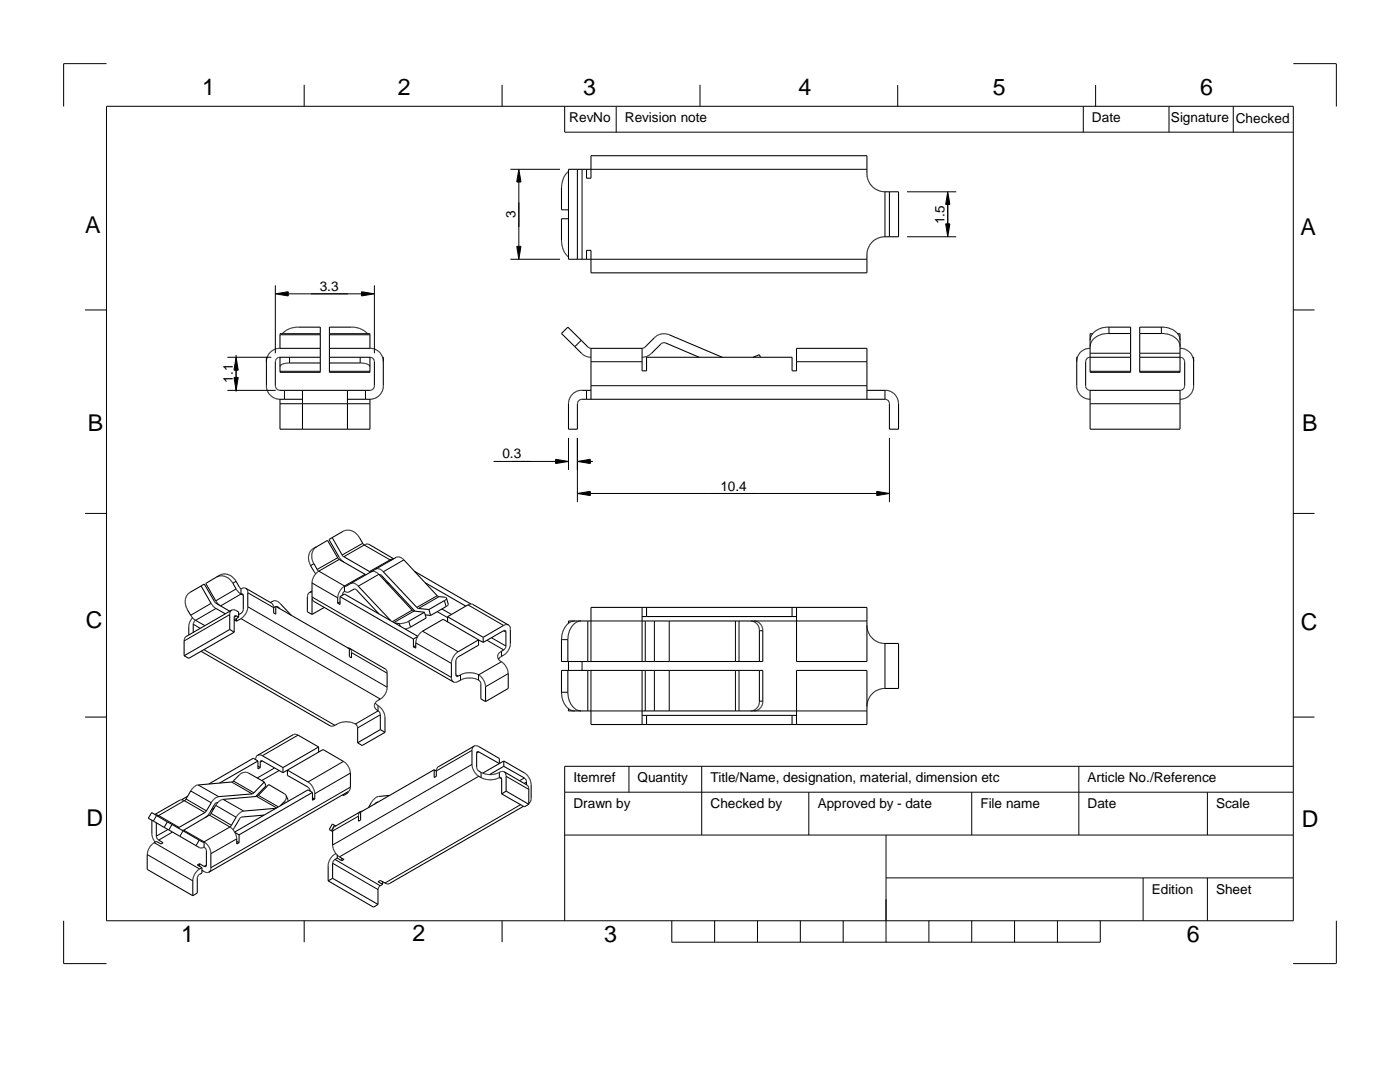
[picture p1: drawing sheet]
<svg xmlns="http://www.w3.org/2000/svg" width="279mm" height="216mm" viewBox="0 0 279 216" stroke-linecap="round" stroke-linejoin="round" font-family="sans-serif">
<g fill="none" stroke="#000" stroke-width=".21">
<path d="M113.5 34.2a4.3 4.3 0 0 0-1.4 3.1v4.6h1.4M115.2 33.8v17.9M117.1 33.8v1.8h.8v-4.5h55.1v3.9a3.7 3.7 0 0 0 3.4 3.3h2.9v8.9h-3a3.7 3.7 0 0 0-3.3 3.3v3.9h-55.1v-4.4h-.8v1.7M117.9 33.8h-4.4v17.9h4.4M177.5 38.3v8.9M113.5 43.6h-1.4v5.3a3.8 3.8 0 0 0 1.4 2.4M53.3 71.3h-.1v6l.4 1.2 .8 .7 1 .4 5 .1M55.1 77.4h.1M55.1 71.7h.1M55.2 77.5v.1M55.4 77.8h.1M55.5 71.4l-.5 .4-.1 .3v4.9l.3 .5"/>
<path d="M55.5 71.4h-.1M55.5 77.8l.1 .1M55.9 79.7v5.9h17.9v-5.9M55.9 71.3h.1M56.1 72.8h.1M56.3 66.6l.8-.7 1.6-.6h5.2v9h-8v-3M60.4 77.9v7.7M63.9 69.5l-8.9 .1-.7 .4-.6 .5-.5 1.3M63.9 66.6h-8v2.9M63.9 71.3l-8.4 .1M63.9 72.4h-6.6l-.8 .2-.6 .4M65.7 69.5l8.9 .1 1.3 .8 .5 .8 .1 .6"/>
<path d="M65.7 66.6h8.1v2.9M65.7 71.3h8.3l.4 .2M65.7 72.4h6.7l.9 .2 .5 .5M69.3 77.9v7.7M73.3 66.6l-.7-.7-1.6-.6h-5.3v9h8.1v-3M73.7 72.9h.1M73.7 71.3l.1 .1M74.1 77.8v.1M74.3 71.4h.1M74.4 71.5h.1M74.5 71.5v.1M74.5 71.7l.2 .4v5l-.1 .4-.4 .3-18.4 .1-.6-.3"/>
<path d="M74.5 71.6v.1M76.4 71.3h.1v6l-.2 .7-.4 .7-.8 .7-1.1 .3h-4.7M115.7 79.8h.1M116.9 71.1h.1M117.1 77.9v1.8M117.6 69.4l.1 .1M117.9 69.5v10.2M117.9 77.9h-2.2l-.6 .2-.7 .4-.7 .8-.2 1v5.3h1.7l.1-5.3 .4-.5 .3-.1h60.8l.5 .3M128.1 69.5v4.5h.9v-2.7h29.1v2.7h.9v-4.5h14v10.2M128.4 69.4v.1M128.7 69.3l-.5 .2-10.6-.1-4.3-4.1-1.2 1.2 4.2 4.2 .8 .5 .8 .1M128.7 69.3h.1"/>
<path d="M128.7 69.3l2.5-2.4 1-.3h.6l.6 .1 10.7 4.6M129.2 71.1h-.1M132 68.5l-2.5 2.4-.5 .3-.9 .1M132 68.5h.1M132 68.5l.4-.1h.4l6.7 2.9M132.1 68.5h.1M150.3 71.3l1.3-.5 .2 .5M173 77.9h4.1l1 .4 .6 .5 .5 .8 .1 .8v5.2h-1.8v-5.2l-.2-.3M177.1 79.8h.1M215 71.3h-.1v6l.1 .6 .9 1.2 .7 .4 1 .2M216.7 77.2h.1M216.7 72h.1"/>
<path d="M216.8 71.7l-.1 .2v5.4l.5 .5 .3 .1M216.8 71.6v.1M216.9 71.5l-.1 .1M216.9 71.5h.1M217 77.7h.1M217.1 71.4h.1M217.3 77.8v.1M217.6 69.5l-1 .1-.8 .5-.6 .7-.3 1M217.6 77.9v7.7h17.9v-7.7M217.6 66.6h.5l.9-.8 1.2-.4 5.4-.1v9h-8zM218.1 66.6l-.4 .5-.1 .7M225.6 66.5h-4.8l-1.1 .3-.7 .3-.9 .6-.4 .7-.1 .6"/>
<path d="M225.6 71.3h-8.2l-.4 .2M227.5 66.5l5.4 .1 .9 .3 .9 .6 .5 .7 .3 .6M227.5 65.3l5.4 .1 1.2 .4 .9 .8h.5v7.7h-8zM227.5 71.3h8.2l.3 .1 .4 .7v4.9l-.1 .4-.3 .4M235 66.6l.5 1M235.5 69.5l.8 .1 .9 .5 .7 .7 .3 .8M235.9 77.8l-18.4 .1M235.9 71.4h.1M235.9 77.8l-.1 .1M235.9 77.8h.1M236.2 77.5v.1M236.3 77.3h.1"/>
<path d="M238 71.3h.2v6.3l-.5 .9-.5 .6-1 .5-.7 .1M238.2 71.7v.1M115.3 80.5l-.1 .1M177.3 80v.1M40.1 116.9l2 3.5 .6 .7M40.1 116.9l.7-.4 2 3.6 1.2 .8M40.1 116.9l-2.5 1.5-.3 .5-.3 .6v.8l.2 .9 1.3 2.1M43.2 115.1a2.34 2.34 0 0 1 2.4 .3l.8 .8 1.2 2M43.2 115.1l-2.1 1.3 2.3 4M43.2 115.1l.7-.3a2.22 2.22 0 0 1 2.5 .3l.6 .7 .8 1.4M47.3 117.7v.1M47.3 117.9h.1"/>
<path d="M47.5 118v.1M47.6 118.2h.1M47.7 118.2l.2 .2M47.8 117.2a.4 .4 0 0 0 .3 .3 .4 .4 0 0 0 .4-.2h.5l.4 .4M47.8 117.2h.1M47.9 118.4h.1M47.9 117.3h.1M47.9 118.4l.1 .1h.4l.2 .2v3l-.3 .5-.7 .4M48.1 117.5v1M48.5 118.6h.1M49 117.4h.1M49.1 117.4l5.3 3.1"/>
<path d="M49.2 117.5h.1M49.3 117.6h.1M49.4 117.8v3.6l-.1 .5-.4 .7-.6 .7-1.1 .7M49.4 117.7v.1M55.3 120l.2 .1M61.6 118.4h.1M61.6 118.4l-.3 .6v3.1l1 .5M62.3 118.2l-.7 .1M62.3 119.4l.1 .4M62.3 117.9l-.5 .3M62.4 119.8h.1M62.5 119.8l28 16.3"/>
<path d="M62.5 115.3l-.2 .7v6.6M62.5 115.2v.1M62.7 114.1h.1M63 114.5l-.5 .7M63.2 109.1l-.6 .3a2.51 2.51 0 0 0-.6 3.5l1 1.6M63.2 109.1l-.6 .5-.4 .9 .1 1.1 .3 .8 .8 1.4 .2 .2-.6 .5M63.2 109.1l2.2-1.3 2 3.5 .3 .3M66.3 107.3l2.4-1.4 1.1-.1 1 .4 .7 .6 1 1.7M66.3 107.3l-.6 .4 2.3 4M66.3 107.3l2 3.4M67.5 118.6h.1M67.7 111.6l5.2 3h.3"/>
<path d="M67.7 111.2h.1M67.7 111.6h.1M67.9 119v1.6l-.5-.2M67.9 119l14.6 8.5M67.9 119l.8-.5 14.7 8.5M68 111.7h.1M68.1 111.7l.5 .4M68.3 110.7l.3 .4M68.3 110.8h.1M68.3 111.9h.1M68.5 111l.1 .1M68.6 118.1h.1"/>
<path d="M68.6 118.1l-.3 .7M68.6 112.1h.1M68.6 111.1l5.1 3h.4M68.7 116.9v1.1M68.7 118l-.1 .1M68.7 118l.2 .1M68.7 116.9l-.3 .4a2.9 2.9 0 0 0-1 1.8v1.3M68.8 118l.8 .2 1.1-.7 .3 .1 4.6 4.9M70 116.4h.7l.5 .3 6.7 7.1M70 116.4l-1 .6-.3-.1M70.3 116.3l-.1 .1M70.5 116.3v.1"/>
<path d="M70.8 116.5h.1M71 116.5h.1M72.5 108.5l.1 .2 1-.1 5 2.9M72.5 108.6h.1M72.7 108.7h.1M73.2 108.5v.1M73.4 108.5v.1M74.1 114.1l.6-.1 .3 .2M74.1 114.1l-4.1 2.3M75 113.5l-.9 .6M75 113.5h.1M75 114.2h.1"/>
<path d="M75.1 113.5h.4l.4 .1M75.1 114.2l.5 .4 6.7 7.2M75.6 114.7l.5 .1 6.7 7.2M75.8 113.5v.1M75.9 113.6l.6 .5 6.7 7.2 2.4 .3M75.9 113.6h.1M76 114.7h.1M76.1 114.8h.1M76.2 113.8h.1M78 111.6h.1M78.5 111.5l-.6 .2h.2M80 111.3h.1"/>
<path d="M80.3 111.5h.1M80.3 111.5l-.6-.4-.6 .1-4.1 2.3M80.3 111.5l7 7.4M82.7 114l11.3 6.5M84.9 116.3l8.1 4.6M87.3 118.9h.1M87.3 118.9l1.8 .4v.3l-.4 .2M88.7 119.8h.1M88.7 119.8l-3.1 1.8M88.9 119.7v.1M89 119.6h.1M89.1 119.4l.4 1.1-.2 .4"/>
<path d="M37 127.1l-.3 .6v3.2M37 127.1h.1M37.8 124.2l-.1 .5v2M37.8 124.2h.1M38.1 122.9h.1M38.2 123.5v.1M38.4 123.3v.1M38.4 123.4l-.6 .8M38.4 123.2v.1M38.5 123.4l.4 .3M38.5 123.3v.1M38.7 124.2h.1"/>
<path d="M38.7 124.1h.1M38.9 123.7h.1M39 123.7l-.4 .7v1.8M40.1 130l25.9 14.9h.6l1.3-.7 1-.2 1.5 .2 .6 .3 .3 .4M42.2 120.5h.1M42.3 120.6v.1M42.4 120.8h.1M42.7 121.2l.2 .1M42.7 121.1v.1M42.9 121.3h.1M42.9 121.3l2.1 1.2M43.2 120.1h.1"/>
<path d="M43.4 120.4h.1M43.5 120.4l.1 .1M43.6 120.6l.4 .3M43.6 120.5v.1M43.9 120.8l.1 .1M44 120.9l1.8 1.1M45.8 125.6l-9.1 5.3M45.8 125.6l.9 .6M46 122l-.1 .1M46 121.9v.1M46.2 121.8l-.4 .5v3.3M46.2 121.8l-9.2 5.3"/>
<path d="M46.2 121.8h.1M46.3 121.8l.6-.1 .7 .4v1M46.4 121.7h.1M46.7 126.2l-9 5.2-1-.5M46.7 121.7h.1M46.8 122.9h.1M47.2 123.4v.6M47.6 123.1l-.5-.2h-.2l-.2 .1v3.2M47.6 123.1l-.9 .6 .5 .3M48.2 122.3h.1M48.5 121.9h.1M54.3 120.5h.1"/>
<path d="M54.4 120.6l.2 .5v1.2l.4 .3v-1.6M54.4 120.5v.1M55 121l14.7 8.5v1.5l.4 .3v-1.4l-.3-.5M55 121l-.4 .2M55.2 121l.3 .1M55.4 120l-.6-.2-.8 .4M55.5 120.1h.1M55.5 121.1l.3 .3M55.5 120.1l2.6 2.7M55.5 121.1v.1M55.6 120.2h.1M64.7 121.2l-2.4 1.4"/>
<path d="M67.9 120.1l-.5 .3M69.4 129.3l.4 .1M69.8 129.4l7.3 4.3M70.1 129.7h.1M75.3 139.8h.1M77.1 133.7h.1M77.1 133.7l.1 3.9M77.2 137.6l-.2 .7-.5 .7-1.5 1.1M77.2 137.6h.1M77.2 134h.1M81.2 124.2l-1 .2-1.4-.1M81.4 124h.1"/>
<path d="M81.5 125.3h.1M82.3 121.8h.1M82.3 121.8l.2 .1 2.2 .3M82.5 127.5v1.6M83 128.8l-.5 .3M83.3 127l-.8 .5M83.4 127l-.4 1.1v1.2l-.5-.2M83.4 127l.5-.7 .4-.4 4.1-2.3 7.1 4.1M83.4 121.4h.1M84.7 122.2l-3.6 2M84.7 122.2l.3 1.1-3.1 1.9-1 .3M84.8 122.7l1.1 .1"/>
<path d="M85.6 121.6l.3 1.2M89.2 120.9h.1M89.2 120.9l-3.3 1.9M89.3 123.1l7.1 4.1M89.3 123.1v1M90.1 135.5h.1M90.3 135.9h.1M90.4 136h.1M91.3 131.1v.1M93.5 120.6h.1M93.8 120.5v.1M94.2 120.5l.1 .1"/>
<path d="M94.3 120.6h-.7l-4.3 2.5M94.3 120.6l7.2 4.1M95.5 127.7v1l-4.1 2.4-.3 .3-.1 .4v2.9l.1 .3h.2l1.4-.7h1.6a2.69 2.69 0 0 1 2.3 1.5l.3 1.1v3.1M95.5 127.7l-4.2 2.4-.7 .8-.5 1.2v3.5l.2 .3M95.5 127.7l.9 .5M95.7 135.8h.1M95.8 135.9l-.9-.5-1.2-.1-1.3 .2-1.3 .6h-.5l-.3-.2M95.8 135.9l.2 .4v3.1l.9 .6M95.8 135.9h.1M95.9 136.1h.1M96.4 128.2l4.1-2.4 .4 .1 .1 3.2-.4 .6-1.1 .7-.1 .3v.7M96.4 127.2v1"/>
<path d="M99.3 131.2h.1M99.4 130.8h-.1M99.4 130.6h.1M99.4 131.4h.1M99.4 131.4v.1M99.5 131.5l1.3 1.1 .5 1 .1 .7v3.1l-4.5 2.6M99.6 131.4h.1M99.6 131.6v.1M99.7 131.8h.1M99.9 131.1l-.5 .4M99.9 131.1h.1M100 132h.1"/>
<path d="M100.7 124.7l-4.3 2.5M101.5 124.7l-.6-.1-.3 .2M101.5 124.7l.3 .3M101.8 125.1l.1 3.6a2.93 2.93 0 0 1-1.4 2l-.6 .4M101.8 125v.1M101.8 125.2h.1M113.3 133.8v4.5a3.5 3.5 0 0 0 2.4 3.6M113.5 132v1.8M114.5 123.9l-.1 .1M115.5 124l-.6 .2-.7 .7-.5 .7-.3 1.1-.1 5.3M115.7 123.9v.1M128.1 121.2v2.7l22.6 .1a1.93 1.93 0 0 1 1.5 1.5v6.5h-40.1v-5.3l.4-1.1 .4-.7 .7-.7 .7-.2"/>
<path d="M128.1 123h30.9M129 121.2v1.8M150 123.9l.1 .1M150.2 124a1.78 1.78 0 0 1 1.4 1.5v6.5M151.6 133.8v6.5a2.12 2.12 0 0 1-1.1 1.4l-.5 .2M158.1 121.2v1.8M159 121.2v10.8h14v-10.8h-55.1v2.7h-4.4v.5M173 125.1l.6 1.6 1.1 1.1 1.6 .6h3v9h-3l-1.6 .5-1.1 1.1-.6 1.7M35.9 159.6v.1M36.5 159.6l.1 .1M37 159.6v.1M37 159.6h.1"/>
<path d="M37.5 158.9l-1.3 .7M38.9 156.8h.1M39.2 156.7h.1M43.1 159.2h.1M43.3 159.1l-.4 .2-.6 .6-1.2 2M43.8 159.9h.1M44.1 159.6h.1M46.4 156h.1M46.5 155.9h.1M48.2 154.3l-1.9 1.7-7.1 .7-1.1 .9-1.2 2.2-.9-.2-5.1 2.9M48.2 154.3h.1M48.2 154.3l.6-.2h.6l3.3 1.9"/>
<path d="M49.4 154.2h.1M50.6 158.2v.1M51.3 150.8h.1M51.4 150.7h.1M51.4 158.8v.1M51.4 150.7h.8l4.3 2.5M51.4 150.7l-.3 .3-.1 .6M51.5 151.8l-7.7 4.5M51.5 151.8v1.6l.4-.2M51.5 151.8l-1-.5-8.8 5.1M51.5 152.9l.4 .3M51.5 158.7h.1"/>
<path d="M51.9 153.2v-1.3l.3-.1 4.3 2.4M52 151.8v.1M52.2 150.7h.1M52.7 156l-2.3 2.4-6.8 .6-.4 .1M52.7 156l.4 .8-2 2.1M56.5 153.2v1M56.9 158.5h.1M57 159.7l-1.1 1.1M57 159.6l.1-.9 .4 1.2M57 158.5v.1M57 159.6v.1M57.1 158.8l-.2-.4-3.3-1.9-2.3 2.4-6.9 .6-1 .6"/>
<path d="M57.1 159.3h.1M57.4 153.7l7.1-4.1 4 2.3a3.2 3.2 0 0 1 1.4 2.4v2.8l-.1 .6M57.4 153.7v1l4.1 2.4 .3 .4 .1 .4M57.4 153.7l4.5 2.7 .8 1.2 .1 1.8M57.4 153.7l-.9 .5M58.5 146.6l-7.1 4.1M58.5 146.6h.1M58.5 146.6h.8l4.3 2.5M58.7 146.5l-.1 .1M59.1 146.5v.1M61.8 157.4h.1M61.8 157.6h.1"/>
<path d="M62.4 158.1v1.6l.4-.3M62.4 158.1l-.9-.5-14.7 8.4M62.4 158.1l-14.7 8.5M62.4 159.2l.4 .2M62.6 157.4v.1M62.7 157.8v.1M63.6 149.1v1M63.6 149.1l-7.1 4.1M66 144.9h.1M66.5 144.9h-.1M68.4 158.6l.1 .1M68.5 158.5v.2"/>
<path d="M69.5 158v.2l-1 .5M69.7 157.8l-28 16.2M69.7 157.8h.1M69.8 157.7h.1M69.8 157.7l-.1 .1M69.8 157.6h.1M71.3 144.9l.1 3.3M71.3 144.9h.1M74.7 141l.1 .1M74.8 140.5l-.1 .1M74.8 140.4v.7l.2 .4M74.8 140.4h.1"/>
<path d="M74.8 140.3h.1M74.9 140.3l1.3 1.1 .5 1 .1 .7v3M74.9 159.2h.1M75 140.4h.1M75 140.1h.1M75 141.5h.1M75 140.1l-.2 .3M75 140.5h.1M75.1 141.5l.8 .8M75.1 159h.1M75.3 141.7h.1M75.3 140.7h.1"/>
<path d="M75.6 141.9h.1M75.8 142.2l.1 3.4M75.9 145.6l.9 .5M75.9 145.6l-4.5 2.6M76.8 146.1l-4.5 2.7-.9-.6M77.8 158.7l-2.3 .2-.4 .2-.8 .7-.8 1.4M86.7 153.6l-14.7 8.5v1.5l-.5 .3v-1.4l.5-.5M86.7 153.6l.4 .2M87.3 153.1h.1M94.3 149.2h.1M94.6 148.9l-.4 .7v3.1l.1 .6 .8 1.3 1.3 .8a3.9 3.9 0 0 0 2.8 0l.5-.3 .3 .1M94.6 148.9h.1"/>
<path d="M94.6 148.9h.9l4.2 2.4v1.1M94.6 148.9l-7.2 4.1-.3 .8v1.1l-.4 .3v-1.6M95.1 150.1h.1M95.1 153.2l.1 .1M95.2 153.4v.1M95.2 153.5l1.2 .8M95.2 153.5h.1M95.5 153.8h.1M99.7 152.4l-4.4-2.5-.1 .1v3.5M99.7 152.4l-3.3 1.9M99.7 154.1h.1M100 155.2l.1 3.2"/>
<path d="M100 155.2h.1M100.1 158.4l4.5 2.6 .9-.5M100.5 151.8l4.2 2.4 .5 .4M100.5 152.9l4.4 2.5M100.5 151.8v1.1M100.5 151.8l-.8 .6M100.5 152.9l-2.8 1.7M100.6 154l-.5-.1-1.2 .5-.7 .2-1-.1-.8-.2M100.6 154l.4 .5v3.4M100.6 154l4.8 2.8M100.7 154.1h.1M101 154.6v.1"/>
<path d="M101 157.9l-.9 .5M101 157.9l4.5 2.6M104.9 155.5l.2 .3v.8M104.9 155.4v.1M104.9 155.5h.1M105.2 154.6v.1M105.2 154.7l.6 1 .2 .6v3.3l-.1 .4-.3 .2M105.4 156.9l.1 .4v3.2M105.4 156.8v.1M105.5 157.1h.1M105.9 159.8v.1M113.5 141.4v.5h4.4v2.7h55.1v-10.8h-14v10.8"/>
<path d="M114.5 141.9a3.5 3.5 0 0 1-2.4-3.6v-4.5h40.1v6.5a2 2 0 0 1-1.5 1.6h-22.6v2.7M128.1 142.7h30.9M129 142.7v1.9M158.1 142.7v1.9M30.3 163.7l.1 3.1 .5 1.3M30.3 166.7h.1M30.7 167.7h.1M30.9 168h.1M31 162.6l.6 .1M31.2 164.2v2.9l.4 .5 1 .5-.5 .3-.9-.5-.8 .6a3.2 3.2 0 0 0-1 1.9v3.1l9.1 5.2M31.4 167.4h.1M31.7 162.7l-.4 .1"/>
<path d="M31.7 162.7v.1M32.8 165.1l.9 .5M33.4 164l-3.1-1.9-.7 1.2 3.2 1.8M33.4 164l-.6 1.1M33.4 164l.9 .5M33.7 165.6l6.1 3.6 .9-.2M34.3 164.5l6.1 3.5h.3M34.3 164.5l-.6 1.1M38.5 175.3h.1M39.5 174.8l-.1 .3v3.1l-.9 .5M39.8 174.5l-.3 .3M39.8 174.5h.1"/>
<path d="M39.8 172.3l-.4 .3 .9 .5M39.8 172.3v.6M39.9 169.2h.1M40.3 173.1l-1.1 .8-.6 1-.1 .5v3.3M40.3 173.7l.7 .4 .7-.1M40.3 173.1v1.1l-.5 .3M40.4 169.2h-.1M40.5 168v.1M40.6 168v.1M40.7 169l.5 .7v3.1l-.1 .1h-.3l-1-.6M40.7 169v-1l.8 .7 .5 1.1v3.8l-.3 .4M40.9 162.1l-5.2 3h-.3"/>
<path d="M40.9 162.1h.1M41.1 163v.1M41.1 163.1l-.2 .1M41.1 161.9l-.2 .2M41.1 161.9h.1M41.2 162.9l-.1 .1M41.2 162.9h.1M41.6 162.5v.1M41.7 162.5l-.5 .4M41.7 162.4v.1M41.7 162.3h.1M41.8 173.9h.1"/>
<path d="M42 169.5v.1M42 162.5l-5.3 3.2h-.4M42 169.9l.1 .1M42.1 173.4l-.1 .1M42.1 162.4h-.1M42.8 160.5l-1.1 1.9M42.8 160.5h.1M43.1 160.2v.1M43.4 160.1l-1.4 2.4M43.5 160.1l-.4 .1-.3 .3M45.9 165h.1M45.9 165l.7 .6 .5 .9 .1 .7v1.2l.5-.3"/>
<path d="M46.2 164.7l-.2 .3M46.2 164.7h.1M46.5 165.5h.1M46.8 165.1h.1M46.9 166.1l.8 .5M47.1 166.6h.1M47.2 167.9l.5 .2M47.7 166.6v1.5M47.9 162.1h.1M48.2 163v.1M48.4 161.9l-.4 .2-.7 .7-1.1 1.9M52.7 162.6l-4.6 .5-1.6 2.4"/>
<path d="M55 161.3l-6.7 .6M65.5 175.8l9 5.2 .9-.5M65.5 172.4h.1M65.6 172h.1M66.3 170.9l-.6 .8-.2 .6v3.5M66.4 175.3l9 5.2M66.4 170.8l-.1 .1M66.4 175.3l-.9 .5M66.5 171.8v.1M66.6 171.7l-.2 .5v3.1M66.6 171.7h.1M67 164.8l-.7-.4-.6 1.1 .7 .4"/>
<path d="M67.1 170.3l-.7 .5M67.3 171.2l.9 .5M67.3 171.2l-.7 .5M67.3 170.6v.6M68.2 171.2v.5M71.6 162.3h.1M71.9 162l-5.1 2.9-.4 .5 .1 3.8 .6 1.2 .5 .5 1.1 .6-.5 .2M72.1 161.9h.1M72.3 161.9l-.3 .1M75 160.2h.1M75 160.2l-.2 .2M75.4 160.1l-.3 .1"/>
<path d="M75.6 177.1h.1M75.8 176.8l-.4 .7v3M75.8 176.8h.1M76.4 175.9v.5M76.4 176.4l-.5 .4M104.4 160.9l-26.6 15.4h-.8l-1.1-.6-.5 .2 1 .5M105.6 160.2v.1"/>
</g>
<g fill="none" stroke="#000" stroke-width=".2">
<path d="M21.3 12.7h-8.6v8.6M60.7 16.9v4.3M100.2 16.9v4.3M139.7 16.9v4.3M179.2 17v4.3M218.7 17v4.3M258.1 12.7h8.6v8.6M21.3 21.2h236.8v162.5h-236.8zM101.9 33.8h9.9M103.5 33.8l.5 2.5h-.9zM103.5 36.3v12.8M112.7 21.3v5.1h145.4"/>
<path d="M116.2 33.8v17.9M117.9 33.8h55.1M123 21.3v5.1M176.6 38.3v8.9M181 38.3h9.8M189.1 39.2v7.3M189.1 38.3l.5 2.5h-.9zM216.2 21.3v5.1M233.3 21.3v5.1M246.1 21.3v5.1M54.9 56.9v13.6M54.9 58.6l2.6-.4v.9z"/>
<path d="M57.5 58.6h14.6M72.1 58.2l2.6 .4-2.6 .5zM74.7 56.9v13.6M101.9 51.7h9.9M103.1 49.1h.9l-.5 2.6zM117.9 51.7h55.1M181 47.2h9.8M188.7 44.7h.9l-.5 2.5zM17 61.8h4.3M45.4 71.3h8.7M45.4 77.9h9.6M46.7 75.3h.8l-.4 2.6z"/>
<path d="M47.1 71.3l.4 2.6h-.8zM47.1 70.8v7.3M55.9 74.1h8M55.9 66.8h8M56.8 77.9v1.8M57.8 71.3v1.1M65.7 74.1h8.1M65.7 66.8h8.1M71.9 71.3v1.1M72.9 77.9v1.8M116 67.9l-1.3 1.3M117.9 72.2h10.2"/>
<path d="M117.9 77h55.1M159 72.2h14M176.6 77.9v1.8M217.6 67.4h.1M217.6 74.1h8M217.6 70.5h8M221.3 65.3v1.2M227.5 74.1h8M227.5 70.5h8M231.8 65.3v1.2M235.5 67.4h.1M258.1 61.8h4.2"/>
<path d="M55.9 80.6h17.9M98.5 92.1h12.4M110.9 91.7l2.6 .4-2.6 .4zM113.5 87.4v6.4M115.2 87.4v12.8M115.2 98.5l2.6-.5v.9zM115.2 92.1l2.6-.4v.8zM117.8 98.5h57.2M117.8 92.1h.5M175 98l2.5 .5-2.5 .4zM177.5 87.4v12.8M217.6 80.6h17.9"/>
<path d="M17 102.4h4.3M47.1 116l-.6 .4M47.1 117.5l-4 2.4M48.6 118.8l-.5-.3-4.1 2.4M49.4 118.3l5.2 2.9M62.3 119.1l27.8 16.1M62.3 116.3l5.1 3M62.4 119.6h-.1M62.7 112.5l-.7 .4M67.4 111.3l-4.1 2.3M67.7 111.6l-4.1 2.4 5.1 2.9 4.2-2.3M68.6 111.1l4.1-2.3 5.2 2.9-4.2 2.3"/>
<path d="M72.4 108.4l-4.1 2.3M75.6 114.6l-4.1 2.4M77 116.1l.7 .4M80.6 111.7l-4.1 2.4M87.2 118.9l-4 2.3M87.6 119l-4.1 2.4M88.7 119.8l.3 1.2M258.1 102.4h4.2M38.6 124.5l1.4 .9M40.7 129.6l26.1 15.1M42.1 120.4l-4 2.4M43.1 121.4l-4.1 2.4 1.9 1"/>
<path d="M45.8 122.6l-9.1 5.3M47.2 122.9l-.5 .2M48.1 123.4l27.8 16.1M49.4 121.1l27.9 16M55.6 121.2l-.1 .1M70.1 130.2l7.2 4.1M79.7 124.4l.1 .5M81.6 124l.3 1.1M82.3 121.8l-4 2.2M82.6 121.9l-3.9 2.3M83 128.3l7.1 4.1M84.3 125.9l7.1 4.1"/>
<path d="M87.2 122l2.1 1.2M88.2 121.5l1.9 1.1M91 134.7l.4 .2M91.9 134.7v1M93.4 120.7l7.1 4.1M97.2 127.8l3.3 1.9M98.1 127.3l2.9 1.6M100.1 130v1M100.1 132l-4.6 2.7v1M100.5 125.9l.5 .2M101.4 134.4l-4.5 2.6M112.1 138.1h1.2"/>
<path d="M112.1 127.6h1.2M116.2 132v1.8M117.3 123.9v8.1M117.3 133.8v8.1M117.9 132v-8.1h10.2v8.1M117.9 133.8v8.1h10.2v-8.1M128.8 123.9v8.1M128.8 133.8v8.1M130.6 123.9v8.1M130.6 133.8v8.1M133.6 123.9v8.1M133.6 133.8v8.1"/>
<path d="M146.8 123.9v8.1M146.8 133.8v8.1M147.5 123.9v8.1M147.5 133.8v8.1M150.5 123.9h22.5M151.6 139.9h.6M151.6 125.9h.6M176.6 128.4v9M17 143.1h4.3M37.1 159.4l4.1 2.4M38.1 157.8l4.1 2.4M39.5 156.6l4.1 2.4"/>
<path d="M44.5 159.5l4.1 2.3M46.2 156l4.1 2.4M46.6 155.8l4.1 2.4M51.2 158.9l4 2.3M51.6 158.7l3.9 2.3M52.4 151.8l-.5 .3M54.8 153.2l-3.4 2M55.7 153.8l-3.5 1.9M56.8 159.9l.1 .3M59.5 146.7l-7.1 4.1M68.5 151.9l-7 4.1M69.9 154.3l-7.1 4.1"/>
<path d="M69.9 157.1l-27.8 16M75.4 140.8v1.1l-4.5 2.6M75.9 142.6l-4.5 2.6M94.2 152.5l-27.8 16.1M94.2 149.7l-7.1 4.1M95.5 150l-.4 .3M95.5 154.9l-27.8 16.1M96 154.1v1.1M99.7 154.1v1.1l.4 .2M101 154.9l4.5 2.6M104.6 155.2l-.9 .6M105.1 156l-.5 .3"/>
<path d="M112.7 158.1h145.4M125.5 152.9v5.2M140 152.9v13.7M150.5 141.9h22.5M161.4 158.1v8.5M193.9 158.1v8.5M215.3 152.9v13.7M241 158.1v8.5M258.1 152.9h-145.4v30.8M258.1 143.1h4.2M29.4 170.5l9.1 5.3M30.8 168.1l9 5.3"/>
<path d="M31.2 162.7l-.6 1.1M33.5 165.5l-2.3 1.3M34.4 166l-2.7 1.6M36.5 165.8l-.6 1.1M39.8 167.6l-.7 1.1M40.9 162.1l-4.1-2.3-5.1 2.9 4 2.4M41.2 172.6l-.5 .3M41.8 162.6l4.1 2.4-5.2 3-4-2.3M42.1 162.3l4.1 2.4M42.8 161.2l-.6 .3M43.1 160.7l4 2.4M47.2 167.4l-5.1 2.9"/>
<path d="M66.4 172.3l9 5.2M66.8 164.7l-.7 1.1M66.8 171.5l9.1 5.2M71.5 162.9l-5.1 2.9M75.3 160.1h.1M103.9 160.6l-27.1 15.6M112.7 166.6h145.4M176.8 175.2h81.3M176.8 166.6v21.4M228.1 175.2v8.5M241 175.2v8.5M12.7 183.7v8.6h8.6"/>
<path d="M60.7 183.7v4.3M100.2 183.7v4.3M134.1 183.7v4.3h85.5v-4.3M142.6 183.7v4.3M151.2 183.7v4.3M159.7 183.7v4.3M168.3 183.7v4.3M185.4 183.7v4.3M193.9 183.7v4.3M202.5 183.7v4.3M211 183.7v4.3M258.1 192.3h8.5"/>
<path d="M266.7 183.7v8.6"/>
</g>
<g fill="#000">
<path d="M175 98.1l2.5 .4-2.5 .4z"/>
<path d="M103.5 33.8l.5 2.5h-.8z" fill-rule="evenodd"/>
<path d="M189.1 38.3l.5 2.5h-.8z" fill-rule="evenodd"/>
<path d="M54.9 58.6l2.6-.3v.8z" fill-rule="evenodd"/>
<path d="M72.1 58.3l2.6 .3-2.6 .5z" fill-rule="evenodd"/>
<path d="M103.1 49.1h.9l-.5 2.6z" fill-rule="evenodd"/>
<path d="M188.7 44.7h.9l-.5 2.5z" fill-rule="evenodd"/>
<path d="M46.7 75.3h.8l-.4 2.6z" fill-rule="evenodd"/>
<path d="M47.1 71.3l.4 2.6h-.8z" fill-rule="evenodd"/>
<path d="M110.9 91.7l2.6 .4-2.6 .4z" fill-rule="evenodd"/>
<path d="M115.2 98.5l2.6-.4v.8z" fill-rule="evenodd"/>
<path d="M115.2 92.1l2.6-.4v.8z" fill-rule="evenodd"/>
</g>
<g font-size="4.6">
<text x="40.3" y="19">1</text>
<text x="79.4" y="19">2</text>
<text x="116.4" y="18.9">3</text>
<text x="159.3" y="19">4</text>
<text x="198.2" y="19">5</text>
<text x="239.5" y="19">6</text>
<text x="17" y="46.6">A</text>
<text x="259.5" y="46.9">A</text>
<text x="17.5" y="86.1">B</text>
<text x="259.9" y="86.1">B</text>
<text x="17.1" y="125.3">C</text>
<text x="259.6" y="125.7">C</text>
<text x="17.3" y="164.7">D</text>
<text x="259.8" y="165.1">D</text>
<text x="36.2" y="187.9">1</text>
<text x="82.3" y="187.8">2</text>
<text x="120.6" y="188">3</text>
<text x="236.9" y="188">6</text>
</g>
<g font-size="2.7">
<text x="113.6" y="24.4">RevNo</text>
<text x="124.7" y="24.4">Revision note</text>
<text x="217.9" y="24.4">Date</text>
<text x="233.7" y="24.4">Signature</text>
<text x="246.6" y="24.6">Checked</text>
<text x="102.9" y="43.5" transform="rotate(-90 102.9 43.5)">3</text>
<text x="188.5" y="44.7" transform="rotate(-90 188.5 44.7)">1.5</text>
<text x="63.8" y="58">3.3</text>
<text x="46.5" y="76.4" transform="rotate(-90 46.5 76.4)">1.1</text>
<text x="100.3" y="91.4">0.3</text>
<text x="143.8" y="97.9">10.4</text>
<text x="114.4" y="156.1">Itemref</text>
<text x="114.4" y="161.2">Drawn by</text>
<text x="127.3" y="156.1">Quantity</text>
<text x="141.8" y="156.1">Title/Name, designation, material, dimension etc</text>
<text x="141.8" y="161.2">Checked by</text>
<text x="163.2" y="161.2">Approved by - date</text>
<text x="195.7" y="161.2">File name</text>
<text x="217" y="161.2">Date</text>
<text x="217" y="156.1">Article No./Reference</text>
<text x="242.7" y="161.2">Scale</text>
<text x="229.9" y="178.3">Edition</text>
<text x="242.7" y="178.3">Sheet</text>
</g>
</svg>
